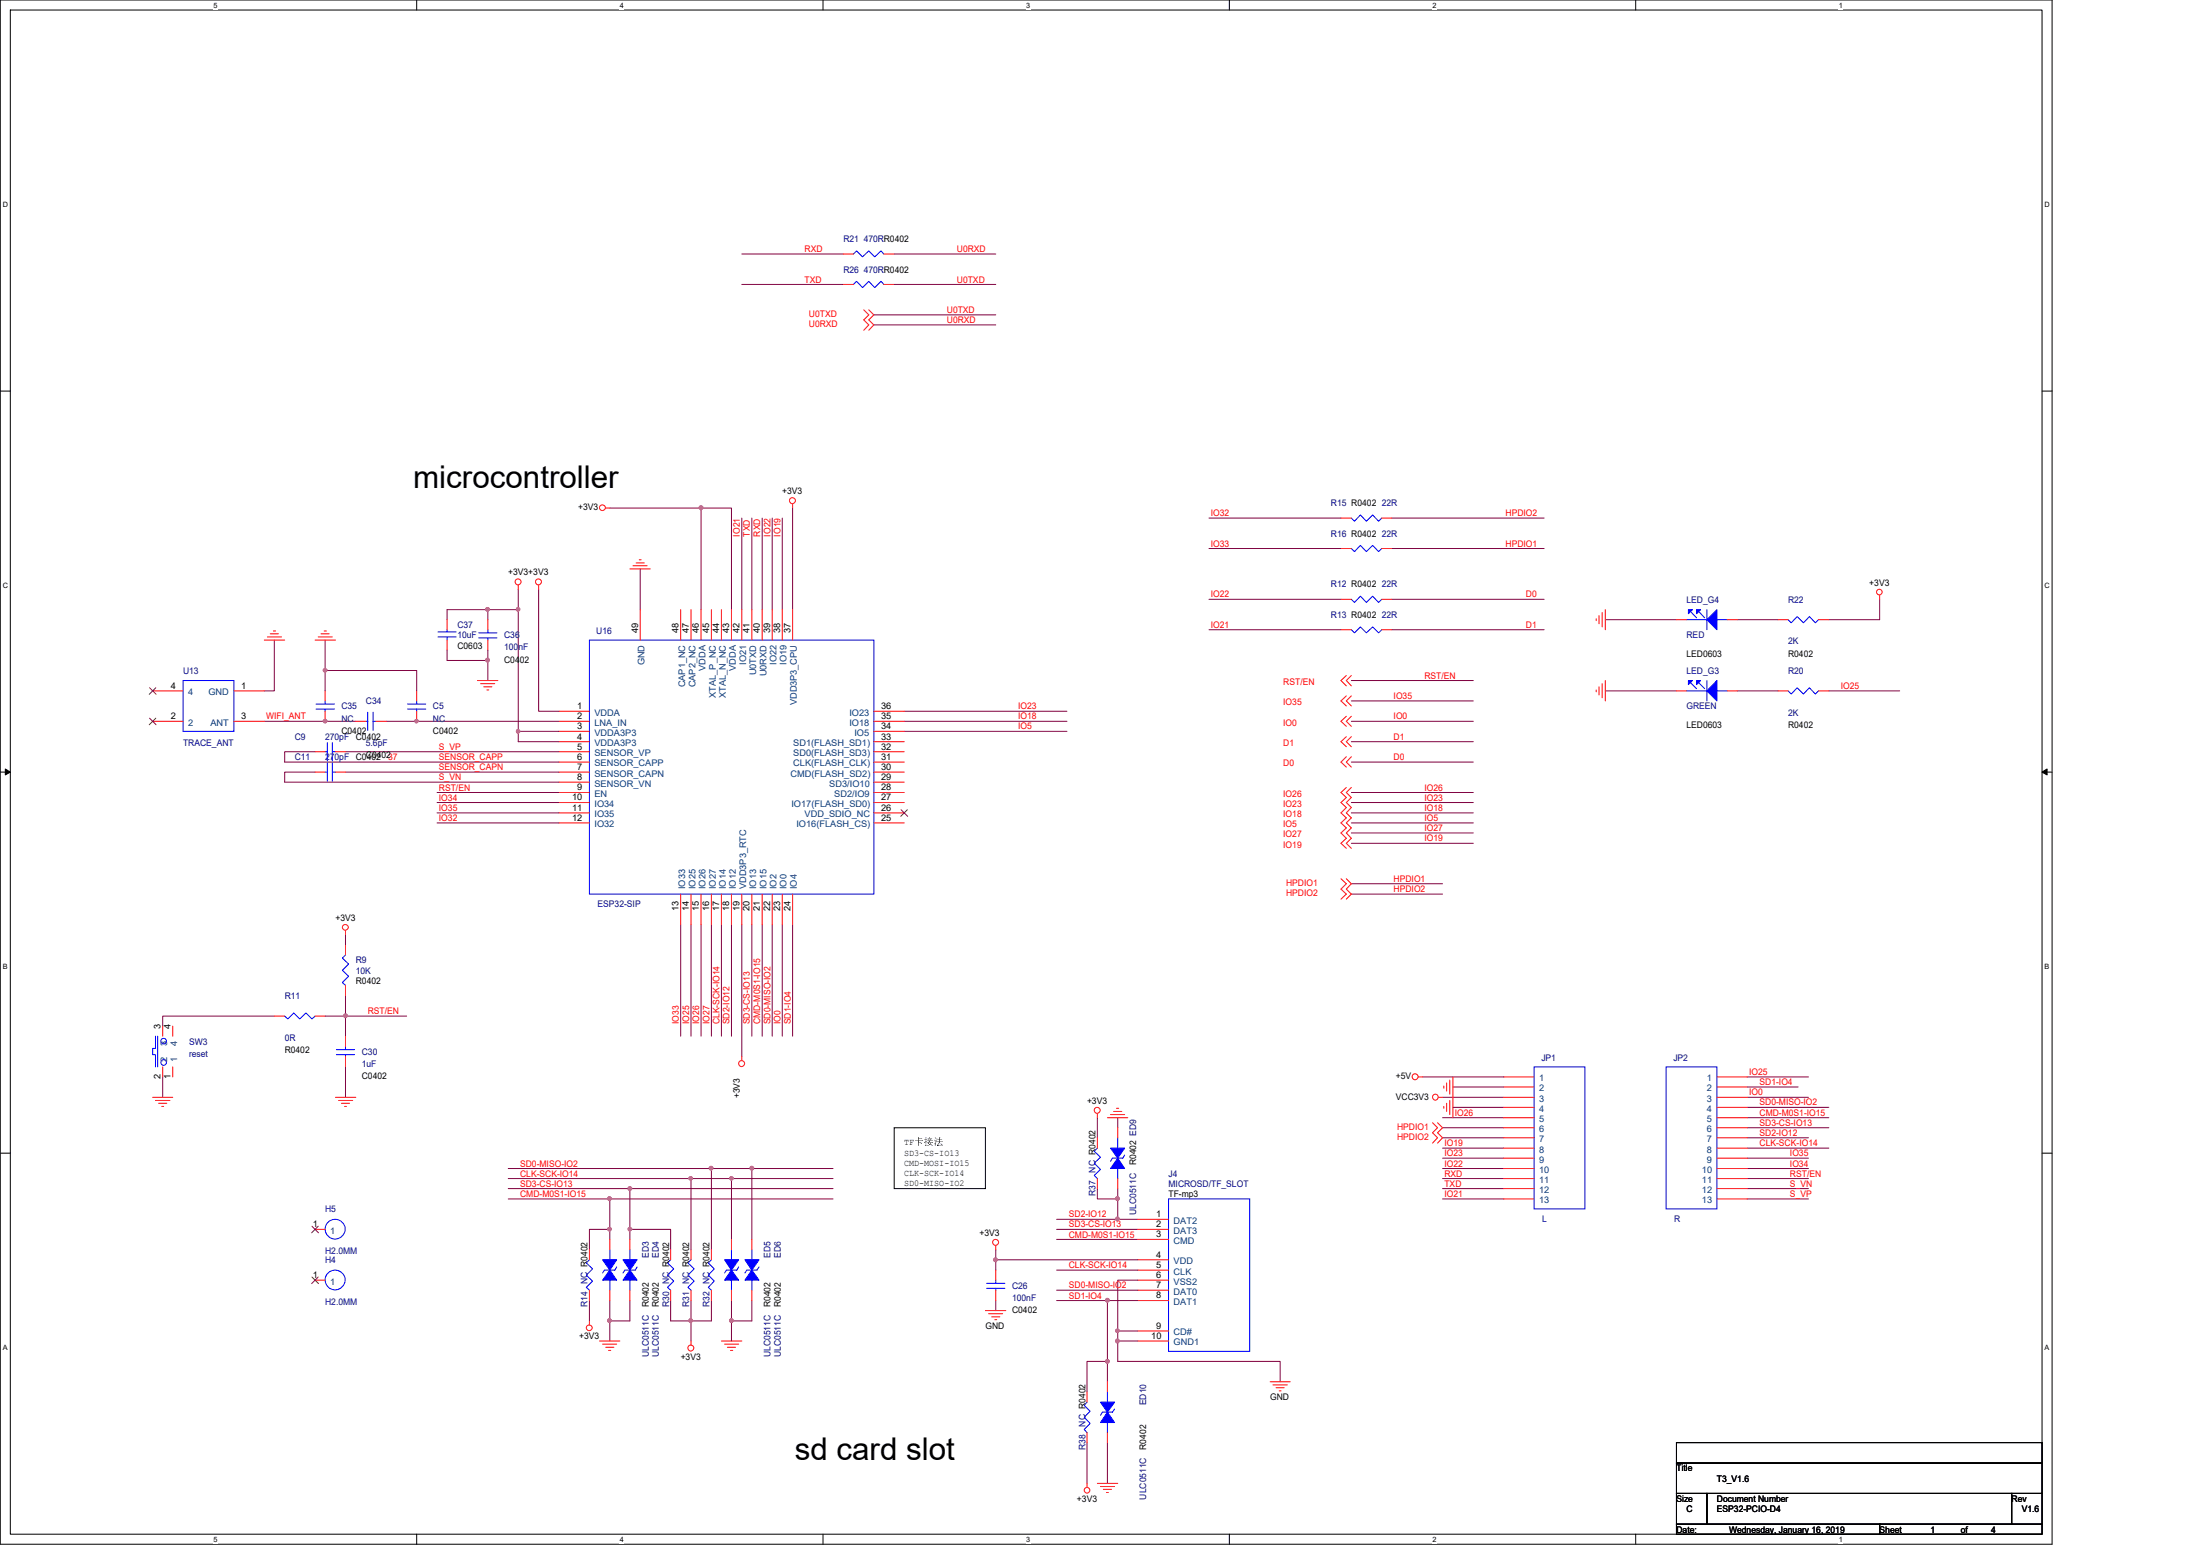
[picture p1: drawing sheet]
<svg xmlns="http://www.w3.org/2000/svg" width="297mm" height="210mm" viewBox="0 0 297 210" stroke-linecap="round" stroke-linejoin="round" font-family="sans-serif">
<path d="M0 0h277.1v208.4h-277.1zM1.4 1.4h274.3v205.7h-274.3z" fill="none" stroke="#000" stroke-width=".14"/>
<g fill="#fff">
<path d="M28.8 .1h.6v1.1h-.6z"/>
<path d="M28.8 207.2h.6v1.1h-.6z"/>
</g>
<path d="M56.3 0v1.4M56.3 207.1v1.3" fill="none" stroke="#000" stroke-width=".14"/>
<g fill="#fff">
<path d="M83.7 .1h.5v1.1h-.5z"/>
<path d="M83.7 207.2h.5v1.1h-.5z"/>
</g>
<path d="M111.1 0v1.4M111.1 207.1v1.3" fill="none" stroke="#000" stroke-width=".14"/>
<g fill="#fff">
<path d="M138.6 .1h.5v1.1h-.5z"/>
<path d="M138.6 207.2h.5v1.1h-.5z"/>
</g>
<path d="M166 0v1.4M166 207.1v1.3" fill="none" stroke="#000" stroke-width=".14"/>
<g fill="#fff">
<path d="M193.4 .1h.6v1.1h-.6z"/>
<path d="M193.4 207.2h.6v1.1h-.6z"/>
</g>
<path d="M220.8 0v1.4M220.8 207.1v1.3" fill="none" stroke="#000" stroke-width=".14"/>
<g fill="#fff">
<path d="M248.3 .1h.5v1.1h-.5z"/>
<path d="M248.3 207.2h.5v1.1h-.5z"/>
<path d="M.4 27.1h.7v1.1h-.7z"/>
<path d="M276.1 27.1h.7v1.1h-.7z"/>
<path d="M.4 78.5h.7v1.1h-.7z"/>
<path d="M276.1 78.5h.7v1.1h-.7z"/>
</g>
<path d="M0 52.8h1.4M275.7 52.8h1.4" fill="none" stroke="#000" stroke-width=".14"/>
<g fill="#fff">
<path d="M.4 129.9h.6v1.1h-.6z"/>
<path d="M276.1 129.9h.6v1.1h-.6z"/>
</g>
<path d="M0 104.2h1.4M.7 103.8l.7 .4-.7 .4zM275.7 104.2l.7-.4v.8zM275.7 104.2h1.4" fill="none" stroke="#000" stroke-width=".14"/>
<path d="M.7 103.8l.7 .4-.7 .4zM275.7 104.2l.7-.4v.8z" fill="#000"/>
<g fill="#fff">
<path d="M.4 181.4h.6v1.1h-.6z"/>
<path d="M276.1 181.4h.6v1.1h-.6z"/>
</g>
<path d="M0 155.7h1.4M120.7 152.2h12.4v8.2h-12.4zM275.7 155.7h1.4" fill="none" stroke="#000" stroke-width=".14"/>
<path d="M70 79.5v2.8M60.4 87.8v1.4h5.5v2.7M65.9 82.3v1.4" fill="none" stroke="#7f003f" stroke-width=".14"/>
<circle cx="65.8" cy="89.1" r=".26" fill="#f0f"/>
<circle cx="65.8" cy="89.1" r=".26" fill="none" stroke="#f0f" stroke-width=".14"/>
<g fill="none" stroke="#7f003f" stroke-width=".14">
<path d="M94.7 68.6h4.1v13.7M100.2 69.9v12.4M101.5 69.9v12.4M102.9 69.9v12.4M104.3 69.9v12.4M105.6 69.9v12.4M107 68.6v13.7M70 98.7v1.4h5.5M122.1 98.7h22M122.1 97.4h22M122.1 96h22M38.4 105.6h37.1"/>
<path d="M38.4 102.9h37.1M46.6 104.2h28.9M46.6 101.5h28.9M59 111.1h16.5M59 109.7h16.5M59 108.3h16.5M59 107h16.5M91.9 124.8v15.1M93.3 124.8v15.1M94.7 124.8v15.1M96.1 124.8v15.1M97.4 124.8v15.1"/>
<path d="M100.2 124.8v17.8M101.5 124.8v15.1M102.9 124.8v15.1M104.3 124.8v15.1M105.6 124.8v15.1M107 124.8v15.1"/>
</g>
<circle cx="94.7" cy="68.5" r=".26" fill="#f0f"/>
<circle cx="94.7" cy="68.5" r=".26" fill="none" stroke="#f0f" stroke-width=".14"/>
<path d="M120.7 34.3h13.7M72.7 79.5v16.5h2.8M82.3 68.6h12.4v13.7M37 86.4v6.9h-1.3M56.3 97.4h19.2M60.4 82.3h5.5M65.9 87.8v1.4M234.6 93.3h5.5" fill="none" stroke="#7f003f" stroke-width=".14"/>
<path d="M56.1 97.2h.3l.1 .1-.1 .2-.2 .1-.1-.1z" fill-rule="evenodd" fill="#f0f"/>
<path d="M56.1 97.2h.3l.1 .1-.1 .2-.2 .1-.1-.1z" fill="none" stroke="#f0f" stroke-width=".14"/>
<path d="M35.7 97.4h12.3M52.2 97.4h4.1M56.3 90.5v2.8" fill="none" stroke="#7f003f" stroke-width=".14"/>
<circle cx="43.9" cy="97.3" r=".25" fill="#f0f"/>
<circle cx="43.9" cy="97.3" r=".25" fill="none" stroke="#f0f" stroke-width=".14"/>
<path d="M86.4 76.8v5.5M43.9 90.5v2.8" fill="none" stroke="#7f003f" stroke-width=".14"/>
<circle cx="43.9" cy="90.5" r=".25" fill="#f0f"/>
<circle cx="43.9" cy="90.5" r=".25" fill="none" stroke="#f0f" stroke-width=".14"/>
<path d="M43.9 86.4v4.1h12.4M70 82.3v16.4h5.5" fill="none" stroke="#7f003f" stroke-width=".14"/>
<path d="M69.8 98.5h.1l.2 .1v.3l-.2 .1-.1-.1z" fill-rule="evenodd" fill="#f0f"/>
<path d="M69.8 98.5h.1l.2 .1v.3l-.2 .1-.1-.1z" fill="none" stroke="#f0f" stroke-width=".14"/>
<path d="M69.8 82.1l.1-.1 .2 .1v.3l-.2 .1-.1-.1z" fill-rule="evenodd" fill="#f0f"/>
<path d="M69.8 82.1l.1-.1 .2 .1v.3l-.2 .1-.1-.1z" fill="none" stroke="#f0f" stroke-width=".14"/>
<path d="M60.4 82.3v1.4M65.9 82.3h4.1" fill="none" stroke="#7f003f" stroke-width=".14"/>
<circle cx="65.8" cy="82.3" r=".26" fill="#f0f"/>
<circle cx="65.8" cy="82.3" r=".26" fill="none" stroke="#f0f" stroke-width=".14"/>
<g fill="none" stroke="#7f003f" stroke-width=".14">
<path d="M163.2 80.9h17.9M163.2 85h17.9M187.9 80.9h20.6M187.9 85h20.6M42.5 101.5h-4.1v1.4M42.5 104.2h-4.1v1.4M182.5 100.1h16.4M182.5 102.9h16.4M93.3 159.1v9.6M96.1 157.7v11M79.6 175.6v2.7M82.3 175.6v2.7"/>
<path d="M82.3 161.8v4.1h-2.7v2.8M85 160.4v5.5h5.5v2.8M90.5 175.6v2.7M98.8 175.6v2.7"/>
</g>
<circle cx="96" cy="157.7" r=".26" fill="#f0f"/>
<circle cx="96" cy="157.7" r=".26" fill="none" stroke="#f0f" stroke-width=".14"/>
<path d="M96.1 175.6v2.7h-2.8v2.7" fill="none" stroke="#7f003f" stroke-width=".14"/>
<circle cx="93.3" cy="178.3" r=".26" fill="#f0f"/>
<circle cx="93.3" cy="178.3" r=".26" fill="none" stroke="#f0f" stroke-width=".14"/>
<path d="M93.3 159.1h5.5v8.2M101.5 157.7v9.6" fill="none" stroke="#7f003f" stroke-width=".14"/>
<circle cx="101.5" cy="157.7" r=".26" fill="#f0f"/>
<circle cx="101.5" cy="157.7" r=".26" fill="none" stroke="#f0f" stroke-width=".14"/>
<path d="M96.1 157.7h5.4M98.8 178.3v2.7" fill="none" stroke="#7f003f" stroke-width=".14"/>
<circle cx="98.8" cy="178.3" r=".26" fill="#f0f"/>
<circle cx="98.8" cy="178.3" r=".26" fill="none" stroke="#f0f" stroke-width=".14"/>
<path d="M82.3 178.3v2.7" fill="none" stroke="#7f003f" stroke-width=".14"/>
<circle cx="82.3" cy="178.3" r=".26" fill="#f0f"/>
<circle cx="82.3" cy="178.3" r=".26" fill="none" stroke="#f0f" stroke-width=".14"/>
<path d="M98.8 159.1h13.7M101.5 157.7h11M85 175.6v2.7h-2.7M101.5 175.6v2.7h-2.7" fill="none" stroke="#7f003f" stroke-width=".14"/>
<circle cx="98.8" cy="159.1" r=".25" fill="#f0f"/>
<circle cx="98.8" cy="159.1" r=".25" fill="none" stroke="#f0f" stroke-width=".14"/>
<path d="M85 160.4h27.5" fill="none" stroke="#7f003f" stroke-width=".14"/>
<circle cx="85" cy="160.4" r=".26" fill="#f0f"/>
<circle cx="85" cy="160.4" r=".26" fill="none" stroke="#f0f" stroke-width=".14"/>
<path d="M82.3 161.8h30.2" fill="none" stroke="#7f003f" stroke-width=".14"/>
<circle cx="82.3" cy="161.8" r=".26" fill="#f0f"/>
<circle cx="82.3" cy="161.8" r=".26" fill="none" stroke="#f0f" stroke-width=".14"/>
<path d="M82.3 165.9v1.4" fill="none" stroke="#7f003f" stroke-width=".14"/>
<circle cx="82.3" cy="165.9" r=".25" fill="#f0f"/>
<circle cx="82.3" cy="165.9" r=".25" fill="none" stroke="#f0f" stroke-width=".14"/>
<path d="M85 165.9v1.4" fill="none" stroke="#7f003f" stroke-width=".14"/>
<circle cx="85" cy="165.9" r=".25" fill="#f0f"/>
<circle cx="85" cy="165.9" r=".25" fill="none" stroke="#f0f" stroke-width=".14"/>
<path d="M68.6 159.1h24.7M68.6 160.4h16.4M68.6 161.8h13.7M93.3 175.6v2.7h-2.8" fill="none" stroke="#7f003f" stroke-width=".14"/>
<circle cx="93.3" cy="159.1" r=".25" fill="#f0f"/>
<circle cx="93.3" cy="159.1" r=".25" fill="none" stroke="#f0f" stroke-width=".14"/>
<path d="M68.6 157.7h27.5M134.4 170.1h19.2" fill="none" stroke="#7f003f" stroke-width=".14"/>
<circle cx="134.4" cy="170.1" r=".26" fill="#f0f"/>
<circle cx="134.4" cy="170.1" r=".26" fill="none" stroke="#f0f" stroke-width=".14"/>
<path d="M134.4 168.7v1.4M153.6 172.8h-2.7v6.9" fill="none" stroke="#7f003f" stroke-width=".14"/>
<circle cx="150.9" cy="179.6" r=".25" fill="#f0f"/>
<circle cx="150.9" cy="179.6" r=".25" fill="none" stroke="#f0f" stroke-width=".14"/>
<g fill="none" stroke="#7f003f" stroke-width=".14">
<path d="M100.2 38.4h13.7M100.2 34.3h13.7M120.7 38.4h13.7M118 42.5h16.4M118 43.9h16.4M182.5 97.4h16.4M216.7 83.7h9.7M234.6 83.7h5.5M253.8 80.9v2.8h-6.9M182.5 107h16.4M182.5 113.8h16.4M182.5 112.4h16.4"/>
<path d="M182.5 111.1h16.4M182.5 109.7h16.4M182.5 108.3h16.4M134.4 175.6v1.3M134.4 170.1v1.3M142.7 171.4h10.9M142.7 174.2h10.9M142.7 165.9h10.9M142.7 167.3h10.9M153.6 179.7h-2.7v1.3M150.9 183.8h21.9v2.7"/>
</g>
<circle cx="150.9" cy="181" r=".26" fill="#f0f"/>
<circle cx="150.9" cy="181" r=".26" fill="none" stroke="#f0f" stroke-width=".14"/>
<g fill="none" stroke="#7f003f" stroke-width=".14">
<path d="M163.2 69.9h17.9M163.2 74h17.9M187.9 74h20.6M187.9 69.9h20.6M182.5 94.6h16.4M182.5 91.9h16.4M216.7 93.3h9.7M246.9 93.3h9.6M182.5 119.3h12.3M182.5 120.7h12.3M194.8 159.1h8.2M194.8 157.7h8.2"/>
<path d="M194.8 156.3h8.2M235.9 159.1h8.3M235.9 157.7h8.3M235.9 156.3h8.3M142.7 164.6h8.2M150.9 160.4v1.4M194.8 160.4h8.2M194.8 161.8h8.2M235.9 160.4h8.3M235.9 161.8h8.3M153.6 181h-2.7v2.8"/>
</g>
<circle cx="150.9" cy="161.8" r=".26" fill="#f0f"/>
<circle cx="150.9" cy="161.8" r=".26" fill="none" stroke="#f0f" stroke-width=".14"/>
<path d="M148.2 160.4v1.4h2.7v2.8h2.7" fill="none" stroke="#7f003f" stroke-width=".14"/>
<circle cx="150.9" cy="164.6" r=".26" fill="#f0f"/>
<circle cx="150.9" cy="164.6" r=".26" fill="none" stroke="#f0f" stroke-width=".14"/>
<path d="M148.2 150.9v2.7M150.9 150.9v1.3M149.5 183.8v2.7" fill="none" stroke="#7f003f" stroke-width=".14"/>
<circle cx="149.5" cy="183.8" r=".26" fill="#f0f"/>
<circle cx="149.5" cy="183.8" r=".26" fill="none" stroke="#f0f" stroke-width=".14"/>
<path d="M142.7 175.6h6.8v8.2h-2.7v4.1" fill="none" stroke="#7f003f" stroke-width=".14"/>
<circle cx="149.5" cy="175.5" r=".26" fill="#f0f"/>
<circle cx="149.5" cy="175.5" r=".26" fill="none" stroke="#f0f" stroke-width=".14"/>
<path d="M46.6 137.2h8.3M98.8 124.8v15.1M46.6 144v4.1M149.5 175.6h4.1M146.8 194.7v5.5M149.5 194.7v5.5" fill="none" stroke="#7f003f" stroke-width=".14"/>
<circle cx="46.6" cy="137.1" r=".26" fill="#f0f"/>
<circle cx="46.6" cy="137.1" r=".26" fill="none" stroke="#f0f" stroke-width=".14"/>
<g fill="none" stroke="#7f003f" stroke-width=".14">
<path d="M37 137.2h-15v1.3M46.6 126.2v1.4M46.6 134.4v2.8h-2.7M46.6 137.2v2.7M22 145.4v2.7M192.1 145.4h10.9M194.8 150.9h8.2M194.8 152.2h8.2M194.8 153.6h8.2M194.8 155h8.2M194.8 148.1h8.2M196.2 149.5h6.8"/>
<path d="M196.2 146.7h6.8M235.9 146.7h6.9M235.9 152.2h11M235.9 150.9h11M235.9 155h11M235.9 149.5h11M235.9 148.1h8.3M235.9 145.4h8.3M235.9 153.6h8.3"/>
</g>
<g fill="none" stroke="#f00" stroke-width=".14">
<path d="M113.9 38.4h1.3M119.3 38.4h1.4M116.6 41.8l.7 .7-.7 .7 .7 .7-.7 .7M117.3 41.8l.7 .7-.7 .7 .7 .7-.7 .7M70 79v.5M72.7 79v.5M81.8 68.6h.5M85 76.8h2.8M85.5 76.4h1.9M85.9 76h1.1M86.3 75.6h.3M107 68v.6"/>
<path d="M35.7 86.4h2.7M36.1 86h1.9M36.5 85.6h1.1M36.9 85.2h.3M42.5 86.4h2.8M43 86h1.9M43.3 85.6h1.1M43.8 85.2h.3M48 97.4h1.4M50.8 97.4h1.4M64.5 91.9h2.7M64.9 92.3h1.9"/>
<path d="M65.3 92.7h1.1M65.7 93.1h.3M65.9 86.4v1.4M65.9 83.7v1.3M181.8 99.4l-.7 .7 .7 .7M181.8 96.7l-.7 .7 .7 .6M181.8 93.9l-.7 .7 .7 .7M181.8 91.2l-.7 .7 .7 .7M182.5 99.4l-.7 .7 .7 .7M182.5 96.7l-.7 .7 .7 .6M182.5 93.9l-.7 .7 .7 .7M182.5 91.2l-.7 .7 .7 .7"/>
<path d="M215.5 83.5v.3M215.5 93.1v.3M215.9 83.1v1.1M215.9 92.7v1.1M216.3 82.7v1.9M216.3 92.3v1.9M216.7 82.3v2.7M216.7 91.9v2.7M253.8 80.3v.6M181.1 118.6l.7 .7-.7 .7 .7 .7-.7 .7M181.8 118.6l.7 .7-.7 .7 .7 .7-.7 .7M181.8 106.3l-.7 .7 .7 .7-.7 .6 .7 .7-.7 .7 .7 .7-.7 .7 .7 .7-.7 .6 .7 .8-.7 .6 .7 .7"/>
<path d="M181.8 102.2l-.7 .7 .7 .6M182.5 106.3l-.7 .7 .7 .7-.7 .6 .7 .7-.7 .7 .7 .7-.7 .7 .7 .7-.7 .6 .7 .8-.7 .6 .7 .7M182.5 102.2l-.7 .7 .7 .6M46.6 125.6v.6M46.6 139.9v1.4M20.6 148.1h2.7M21 148.5h1.9M21.4 148.9h1.1M21.8 149.4h.3M45.3 148.1h2.7M45.7 148.5h1.9M46.1 148.9h1.1"/>
<path d="M46.5 149.4h.3M46.6 142.6v1.4M100.2 142.6v.6M148.2 150.3v.6M149.5 150.9h2.8M149.9 150.5h1.9M150.4 150h1.1M150.7 149.6h.3M191.5 145.4h.6M193.4 151.6l.7 .6-.7 .7 .7 .7-.7 .7M194.1 151.6l.7 .6-.7 .7 .7 .7-.7 .7M194.2 148.1h.6"/>
<path d="M194.9 149.4v.2M194.9 146.6v.3M195.3 148.9v1.1M195.3 146.2v1.1M195.7 148.5v2M195.7 145.8v1.9M196.2 145.4v5.5M79.6 178.3v.6M133.1 176.9h2.7M133.5 177.3h1.9M133.9 177.8h1.1M134.3 178.1h.3"/>
<path d="M134.4 168.1v.6M80.9 181h2.8M81.4 181.4h1.9M81.8 181.9h1.1M82.2 182.3h.3M93.3 181v.6M97.4 181h2.8M97.8 181.4h1.9M98.2 181.9h1.1M98.6 182.3h.3M146.8 193.4v1.3M146.8 187.9v1.4"/>
<path d="M171.5 186.5h2.7M171.9 186.9h1.9M172.3 187.3h1.1M172.7 187.7h.3M146.8 200.2v.6M148.2 200.2h2.7M148.6 200.7h1.9M149 201h1.1M149.4 201.5h.2"/>
<circle cx="70" cy="78.5" r=".4"/>
<circle cx="72.7" cy="78.5" r=".4"/>
<circle cx="81.3" cy="68.5" r=".39"/>
<circle cx="107" cy="67.6" r=".4"/>
<circle cx="253.7" cy="79.9" r=".38"/>
<circle cx="46.6" cy="125.2" r=".39"/>
<circle cx="100.1" cy="143.6" r=".4"/>
<circle cx="148.1" cy="149.9" r=".4"/>
<circle cx="191.1" cy="145.3" r=".4"/>
<circle cx="193.8" cy="148.1" r=".39"/>
<circle cx="79.6" cy="179.2" r=".39"/>
<circle cx="134.4" cy="167.7" r=".4"/>
<circle cx="93.3" cy="182" r=".4"/>
<circle cx="146.8" cy="201.2" r=".38"/>
</g>
<path d="M226.4 194.7h49.3v2.8h-49.3zM226.4 197.5h49.3v4.1h-49.3zM226.4 201.6h4.1v4.1h-4.1zM226.4 205.7h27.4v1.4h-27.4zM230.5 201.6h41.1v4.1h-41.1zM253.8 205.7h21.9v1.4h-21.9zM271.6 201.6h4.1v4.1h-4.1z" fill="none" stroke="#000" stroke-width=".14"/>
<g fill="none" stroke="#00f" stroke-width=".14">
<path d="M115.2 38.4l.5-.4 .8 .8 .8-.8 .8 .8 .9-.8 .3 .4M49.4 97.4h.3M49.7 96.1v2.5M50.4 96.1v2.5M50.4 97.4h.4M64.6 85.4h2.5M64.6 86.1h2.5M65.9 86.1v.3M65.9 85v.4M45.4 141.7h2.5M45.4 142.4h2.5M46.6 142.4v.2"/>
<path d="M46.6 141.3v.4M146.8 189.3l-.4 .4 .8 .8-.8 .8 .8 .9-.8 .8 .4 .4M148.8 190.6h1.4M149.5 187.9v1.4M149.5 192v1.4"/>
</g>
<path d="M148.6 189.3h1.9l-1 1.3z" fill-rule="evenodd" fill="#00f"/>
<path d="M148.6 189.3h1.9l-1 1.3zM148.8 190.6l-.2 .5M150.5 190.2l-.3 .4" fill="none" stroke="#00f" stroke-width=".14"/>
<path d="M149.5 190.6l1 1.4h-1.9z" fill-rule="evenodd" fill="#00f"/>
<path d="M84.4 171.4h1.4M85 168.7v1.4M85 172.8v1.4M93.3 170.1l-.4 .4 .8 .8-.8 .8 .8 .8-.8 .9 .4 .4M149.5 190.6l1 1.4h-1.9z" fill="none" stroke="#00f" stroke-width=".14"/>
<path d="M93.3 174.2v1.4M93.3 168.7v1.4M149.5 186.5v1.4M149.5 193.4v1.3" fill="none" stroke="#f00" stroke-width=".14"/>
<path d="M84.1 170.1h1.9l-1 1.3z" fill-rule="evenodd" fill="#00f"/>
<path d="M84.1 170.1h1.9l-1 1.3zM84.4 171.4l-.3 .4M86 171l-.2 .4" fill="none" stroke="#00f" stroke-width=".14"/>
<path d="M85 171.4l1 1.4h-1.9z" fill-rule="evenodd" fill="#00f"/>
<path d="M115.2 34.3l.5-.4 .8 .8 .8-.8 .8 .8 .9-.8 .3 .4M55 95h2.5M55 95.7h2.5M56.3 95.7v.3M56.3 94.6v.4M38.4 137.2l.5 .3 .8-.8 .8 .8 .8-.8 .8 .8 .4-.3M85 171.4l1 1.4h-1.9z" fill="none" stroke="#00f" stroke-width=".14"/>
<path d="M113.9 34.3h1.3M119.3 34.3h1.4M56.3 96v1.4M56.3 93.3v1.3M37 137.2h1.4M42.5 137.2h1.4M85 167.3v1.4M85 174.2v1.4" fill="none" stroke="#f00" stroke-width=".14"/>
<path d="M231.8 82.3v2.7l-1.3-1.3z" fill="#00f"/>
<path d="M231.8 82.3v2.7l-1.3-1.3z" fill="none" stroke="#00f" stroke-width=".14"/>
<path d="M229.1 82.3h.5l-.5 .5z" fill="#00f"/>
<path d="M229.1 82.3h.5l-.5 .5z" fill="none" stroke="#00f" stroke-width=".14"/>
<path d="M228 82.3h.5l-.5 .5z" fill="#00f"/>
<g fill="none" stroke="#00f" stroke-width=".14">
<path d="M59.1 86h2.5M59.1 85.3h2.5M60.4 85v.3M60.4 86v.4M227.7 83.7h2.8M228 82.3h.5l-.5 .5zM228.3 82.5l.8 .9M229.4 82.5l.8 .9M230.5 82.3v2.7M231.8 83.7h1.4M43.9 101.5h.3M44.2 100.2v2.5"/>
<path d="M44.9 101.5h.4M44.9 100.2v2.5M46.6 128.9l-.4 .4 .9 .8-.9 .9 .9 .8-.9 .8 .4 .4M148.2 155l-.5 .4 .9 .8-.9 .8 .9 .9-.9 .8 .5 .4M207.1 144h6.9v19.2h-6.9zM98.1 171.4h1.4M98.8 168.7v1.4M98.8 172.8v1.4M133.2 173.2h2.5M133.2 173.9h2.5M134.4 173.9v.3M134.4 172.8v.4"/>
<path d="M157.8 161.8h10.9v20.6h-10.9z"/>
<circle cx="45.3" cy="172.8" r="1.34"/>
</g>
<g fill="none" stroke="#f00" stroke-width=".14">
<path d="M60.4 83.7v1.3M60.4 86.4v1.4M226.4 83.7h1.3M233.2 83.7h1.4M42.5 101.5h1.4M45.3 101.5h1.3M46.6 133v1.4M46.6 127.6v1.3M148.2 159.1v1.3M148.2 153.6v1.4M203 145.4h4.1M203 146.7h4.1"/>
<path d="M203 148.1h4.1M203 149.5h4.1M203 150.9h4.1M203 152.2h4.1M203 153.6h4.1M203 155h4.1M203 157.7h4.1M203 156.3h4.1M203 159.1h4.1M42.5 172.8h1.4M134.4 174.2v1.4M134.4 171.4v1.4"/>
<path d="M153.6 165.9h4.2M153.6 167.3h4.2M153.6 170.1h4.2M153.6 171.4h4.2M153.6 172.8h4.2M153.6 174.2h4.2M153.6 175.6h4.2M153.6 164.6h4.2M153.6 179.7h4.2M203 160.4h4.1M203 161.8h4.1M153.6 181h4.2"/>
</g>
<path d="M42.1 172.4l.9 .9M43 172.4l-.9 .9" fill="none" stroke="#7f3f00" stroke-width=".14"/>
<path d="M97.8 170.1h1.9l-.9 1.3z" fill-rule="evenodd" fill="#00f"/>
<path d="M97.8 170.1h1.9l-.9 1.3zM98.1 171.4l-.3 .4M99.7 171l-.2 .4" fill="none" stroke="#00f" stroke-width=".14"/>
<path d="M98.8 171.4l.9 1.4h-1.9z" fill-rule="evenodd" fill="#00f"/>
<path d="M150.2 156.3h1.4M150.9 153.6v1.4M150.9 157.7v1.4M98.8 171.4l.9 1.4h-1.9z" fill="none" stroke="#00f" stroke-width=".14"/>
<path d="M98.8 167.3v1.4M98.8 174.2v1.4" fill="none" stroke="#f00" stroke-width=".14"/>
<path d="M149.9 155h1.9l-.9 1.3z" fill-rule="evenodd" fill="#00f"/>
<path d="M149.9 155h1.9l-.9 1.3zM150.2 156.3l-.3 .5M151.8 155.9l-.2 .4" fill="none" stroke="#00f" stroke-width=".14"/>
<path d="M150.9 156.3l.9 1.4h-1.9z" fill-rule="evenodd" fill="#00f"/>
<g fill="none" stroke="#00f" stroke-width=".14">
<path d="M42.7 95h2.5M42.7 95.7h2.5M43.9 95.7v.3M43.9 94.6v.4M79.6 86.4h38.4v34.3h-38.4zM182.5 80.9l.4 .4 .8-.8 .8 .8 .8-.8 .8 .8 .5-.4M241.4 83.7l.4 .4 .9-.9 .8 .9 .8-.9 .8 .9 .4-.4M43.9 104.2h.3M44.2 103v2.5M44.9 104.2h.4M44.9 103v2.5M150.9 156.3l.9 1.4h-1.9z"/>
<path d="M225 144h6.8v19.2h-6.8zM96.1 170.1l-.5 .4 .8 .8-.8 .8 .8 .8-.8 .9 .5 .4M100.8 171.4h1.4M101.5 168.7v1.4M101.5 172.8v1.4"/>
<circle cx="45.3" cy="165.9" r="1.34"/>
</g>
<g fill="none" stroke="#f00" stroke-width=".14">
<path d="M43.9 96v1.4M43.9 93.3v1.3M75.5 96h4.1M75.5 97.4h4.1M75.5 98.7h4.1M86.4 82.3v4.1M91.9 82.3v4.1M93.3 82.3v4.1M94.7 82.3v4.1M96.1 82.3v4.1M97.4 82.3v4.1M98.8 82.3v4.1"/>
<path d="M100.2 82.3v4.1M101.5 82.3v4.1M102.9 82.3v4.1M104.3 82.3v4.1M105.6 82.3v4.1M107 82.3v4.1M118 98.7h4.1M118 97.4h4.1M118 96h4.1M181.1 80.9h1.4M186.6 80.9h1.3M240.1 83.7h1.3"/>
<path d="M245.5 83.7h1.4M42.5 104.2h1.4M45.3 104.2h1.3M75.5 100.1h4.1M75.5 101.5h4.1M75.5 102.9h4.1M75.5 104.2h4.1M75.5 105.6h4.1M75.5 107h4.1M75.5 108.3h4.1M75.5 109.7h4.1M75.5 111.1h4.1"/>
<path d="M118 111.1h4.1M118 109.7h4.1M118 108.3h4.1M118 107h4.1M118 105.6h4.1M118 104.2h4.1M118 102.9h4.1M118 101.5h4.1M118 100.1h4.1M91.9 120.7v4.1M93.3 120.7v4.1M94.7 120.7v4.1"/>
<path d="M96.1 120.7v4.1M97.4 120.7v4.1M98.8 120.7v4.1M100.2 120.7v4.1M101.5 120.7v4.1M102.9 120.7v4.1M104.3 120.7v4.1M105.6 120.7v4.1M107 120.7v4.1M150.9 152.2v1.4M150.9 159.1v1.3M231.8 145.4h4.1"/>
<path d="M231.8 146.7h4.1M231.8 148.1h4.1M231.8 149.5h4.1M231.8 150.9h4.1M231.8 152.2h4.1M231.8 153.6h4.1M231.8 155h4.1M231.8 156.3h4.1M231.8 157.7h4.1M231.8 159.1h4.1M42.5 165.9h1.4M96.1 174.2v1.4"/>
<path d="M96.1 168.7v1.4M231.8 160.4h4.1M231.8 161.8h4.1"/>
</g>
<path d="M121.7 109.3l.9 .9M122.5 109.3l-.9 .9M42.1 165.5l.9 .9M43 165.5l-.9 .9" fill="none" stroke="#7f3f00" stroke-width=".14"/>
<path d="M100.6 170.1h1.9l-1 1.3z" fill-rule="evenodd" fill="#00f"/>
<path d="M100.6 170.1h1.9l-1 1.3zM100.8 171.4l-.2 .4M102.5 171l-.3 .4" fill="none" stroke="#00f" stroke-width=".14"/>
<path d="M101.5 171.4l1 1.4h-1.9z" fill-rule="evenodd" fill="#00f"/>
<g fill="none" stroke="#00f" stroke-width=".14">
<path d="M21 139.9v1.6h-.4v.9h.4v1.6M21.3 139.9v4.1M101.5 171.4l1 1.4h-1.9z"/>
<circle cx="22.1" cy="140.5" r=".38"/>
<circle cx="22.1" cy="143.4" r=".38"/>
</g>
<path d="M22 138.5v1.4M23.3 138.5v1.4M22 144v1.4M23.3 144v1.4M101.5 167.3v1.4M101.5 174.2v1.4" fill="none" stroke="#f00" stroke-width=".14"/>
<path d="M231.8 91.9v2.7l-1.3-1.3z" fill="#00f"/>
<path d="M231.8 91.9v2.7l-1.3-1.3z" fill="none" stroke="#00f" stroke-width=".14"/>
<path d="M229.1 91.9h.5l-.5 .5z" fill="#00f"/>
<path d="M229.1 91.9h.5l-.5 .5z" fill="none" stroke="#00f" stroke-width=".14"/>
<path d="M228 91.9h.5l-.5 .5z" fill="#00f"/>
<g fill="none" stroke="#00f" stroke-width=".14">
<path d="M182.5 69.9l.4 .5 .8-.9 .8 .9 .8-.9 .8 .9 .5-.5M182.5 74l.4 .5 .8-.9 .8 .9 .8-.9 .8 .9 .5-.5M24.7 91.9h6.9v6.8h-6.9zM182.5 85l.4 .4 .8-.8 .8 .8 .8-.8 .8 .8 .5-.4M227.7 93.3h2.8M228 91.9h.5l-.5 .5zM228.3 92.2l.8 .8M229.4 92.2l.8 .8M230.5 91.9v2.7M231.8 93.3h1.4M241.4 93.3l.4 .4 .9-.9 .8 .9 .8-.9 .8 .9 .4-.4M79.6 170.1l-.4 .4 .8 .8-.8 .8 .8 .8-.8 .9 .4 .4"/>
<path d="M81.6 171.4h1.4M82.3 168.7v1.4M82.3 172.8v1.4M90.5 170.1l-.4 .4 .9 .8-.9 .8 .9 .8-.9 .9 .4 .4"/>
</g>
<g fill="none" stroke="#f00" stroke-width=".14">
<path d="M181.1 69.9h1.4M181.1 74h1.4M186.6 69.9h1.3M186.6 74h1.3M20.6 97.4h4.1M20.6 93.3h4.1M31.6 97.4h4.1M31.6 93.3h4.1M181.1 85h1.4M186.6 85h1.3M226.4 93.3h1.3M233.2 93.3h1.4"/>
<path d="M240.1 93.3h1.3M245.5 93.3h1.4M79.6 174.2v1.4M79.6 168.7v1.4M90.5 174.2v1.4M90.5 168.7v1.4"/>
</g>
<path d="M20.2 96.9l.9 .9M20.2 92.8l.9 .9M21 96.9l-.9 .9M21 92.8l-.9 .9" fill="none" stroke="#7f3f00" stroke-width=".14"/>
<path d="M81.4 170.1h1.9l-1 1.3z" fill-rule="evenodd" fill="#00f"/>
<path d="M81.4 170.1h1.9l-1 1.3zM81.6 171.4l-.2 .4M83.3 171l-.3 .4" fill="none" stroke="#00f" stroke-width=".14"/>
<path d="M82.3 171.4l1 1.4h-1.9z" fill-rule="evenodd" fill="#00f"/>
<path d="M82.3 171.4l1 1.4h-1.9z" fill="none" stroke="#00f" stroke-width=".14"/>
<path d="M82.3 167.3v1.4M82.3 174.2v1.4" fill="none" stroke="#f00" stroke-width=".14"/>
<circle cx="65.8" cy="89.1" r=".26" fill="#f0f"/>
<circle cx="65.8" cy="89.1" r=".26" fill="none" stroke="#f0f" stroke-width=".14"/>
<circle cx="94.7" cy="68.5" r=".26" fill="#f0f"/>
<circle cx="94.7" cy="68.5" r=".26" fill="none" stroke="#f0f" stroke-width=".14"/>
<path d="M56.1 97.2h.3l.1 .1-.1 .2-.2 .1-.1-.1z" fill-rule="evenodd" fill="#f0f"/>
<path d="M56.1 97.2h.3l.1 .1-.1 .2-.2 .1-.1-.1z" fill="none" stroke="#f0f" stroke-width=".14"/>
<circle cx="43.9" cy="97.3" r=".25" fill="#f0f"/>
<circle cx="43.9" cy="97.3" r=".25" fill="none" stroke="#f0f" stroke-width=".14"/>
<circle cx="43.9" cy="90.5" r=".25" fill="#f0f"/>
<circle cx="43.9" cy="90.5" r=".25" fill="none" stroke="#f0f" stroke-width=".14"/>
<path d="M69.8 98.5h.1l.2 .1v.3l-.2 .1-.1-.1z" fill-rule="evenodd" fill="#f0f"/>
<path d="M69.8 98.5h.1l.2 .1v.3l-.2 .1-.1-.1z" fill="none" stroke="#f0f" stroke-width=".14"/>
<path d="M69.8 82.1l.1-.1 .2 .1v.3l-.2 .1-.1-.1z" fill-rule="evenodd" fill="#f0f"/>
<path d="M69.8 82.1l.1-.1 .2 .1v.3l-.2 .1-.1-.1z" fill="none" stroke="#f0f" stroke-width=".14"/>
<circle cx="65.8" cy="82.3" r=".26" fill="#f0f"/>
<circle cx="65.8" cy="82.3" r=".26" fill="none" stroke="#f0f" stroke-width=".14"/>
<circle cx="96" cy="157.7" r=".26" fill="#f0f"/>
<circle cx="96" cy="157.7" r=".26" fill="none" stroke="#f0f" stroke-width=".14"/>
<circle cx="93.3" cy="178.3" r=".26" fill="#f0f"/>
<circle cx="93.3" cy="178.3" r=".26" fill="none" stroke="#f0f" stroke-width=".14"/>
<circle cx="101.5" cy="157.7" r=".26" fill="#f0f"/>
<circle cx="101.5" cy="157.7" r=".26" fill="none" stroke="#f0f" stroke-width=".14"/>
<circle cx="98.8" cy="178.3" r=".26" fill="#f0f"/>
<circle cx="98.8" cy="178.3" r=".26" fill="none" stroke="#f0f" stroke-width=".14"/>
<circle cx="82.3" cy="178.3" r=".26" fill="#f0f"/>
<circle cx="82.3" cy="178.3" r=".26" fill="none" stroke="#f0f" stroke-width=".14"/>
<circle cx="98.8" cy="159.1" r=".25" fill="#f0f"/>
<circle cx="98.8" cy="159.1" r=".25" fill="none" stroke="#f0f" stroke-width=".14"/>
<circle cx="85" cy="160.4" r=".26" fill="#f0f"/>
<circle cx="85" cy="160.4" r=".26" fill="none" stroke="#f0f" stroke-width=".14"/>
<circle cx="82.3" cy="161.8" r=".26" fill="#f0f"/>
<circle cx="82.3" cy="161.8" r=".26" fill="none" stroke="#f0f" stroke-width=".14"/>
<circle cx="82.3" cy="165.9" r=".25" fill="#f0f"/>
<circle cx="82.3" cy="165.9" r=".25" fill="none" stroke="#f0f" stroke-width=".14"/>
<circle cx="85" cy="165.9" r=".25" fill="#f0f"/>
<circle cx="85" cy="165.9" r=".25" fill="none" stroke="#f0f" stroke-width=".14"/>
<circle cx="93.3" cy="159.1" r=".25" fill="#f0f"/>
<circle cx="93.3" cy="159.1" r=".25" fill="none" stroke="#f0f" stroke-width=".14"/>
<circle cx="134.4" cy="170.1" r=".26" fill="#f0f"/>
<circle cx="134.4" cy="170.1" r=".26" fill="none" stroke="#f0f" stroke-width=".14"/>
<circle cx="150.9" cy="179.6" r=".25" fill="#f0f"/>
<circle cx="150.9" cy="179.6" r=".25" fill="none" stroke="#f0f" stroke-width=".14"/>
<circle cx="150.9" cy="181" r=".26" fill="#f0f"/>
<circle cx="150.9" cy="181" r=".26" fill="none" stroke="#f0f" stroke-width=".14"/>
<circle cx="150.9" cy="161.8" r=".26" fill="#f0f"/>
<circle cx="150.9" cy="161.8" r=".26" fill="none" stroke="#f0f" stroke-width=".14"/>
<circle cx="150.9" cy="164.6" r=".26" fill="#f0f"/>
<circle cx="150.9" cy="164.6" r=".26" fill="none" stroke="#f0f" stroke-width=".14"/>
<circle cx="149.5" cy="183.8" r=".26" fill="#f0f"/>
<circle cx="149.5" cy="183.8" r=".26" fill="none" stroke="#f0f" stroke-width=".14"/>
<circle cx="149.5" cy="175.5" r=".26" fill="#f0f"/>
<circle cx="149.5" cy="175.5" r=".26" fill="none" stroke="#f0f" stroke-width=".14"/>
<circle cx="46.6" cy="137.1" r=".26" fill="#f0f"/>
<circle cx="46.6" cy="137.1" r=".26" fill="none" stroke="#f0f" stroke-width=".14"/>
<g font-size="4.2">
<text x="55.8" y="65.9">microcontroller</text>
<text x="107.3" y="197.1">sd card slot</text>
</g>
<g font-size="1.2" fill="#f00">
<text x="108.6" y="34">RXD</text>
<text x="129.2" y="34">U0RXD</text>
<text x="108.6" y="38.1">TXD</text>
<text x="129.2" y="38.1">U0TXD</text>
<text x="109.2" y="42.8">U0TXD</text>
<text x="109.2" y="44.2">U0RXD</text>
<text x="127.8" y="42.2">U0TXD</text>
<text x="127.8" y="43.6">U0RXD</text>
<text x="163.5" y="69.7">IO32</text>
<text x="203.3" y="69.7">HPDIO2</text>
<text x="99.9" y="72.4" transform="rotate(-90 99.9 72.4)">IO21</text>
<text x="101.3" y="72.4" transform="rotate(-90 101.3 72.4)">TXD</text>
<text x="102.7" y="72.4" transform="rotate(-90 102.7 72.4)">RXD</text>
<text x="104" y="72.4" transform="rotate(-90 104 72.4)">IO22</text>
<text x="105.4" y="72.4" transform="rotate(-90 105.4 72.4)">IO19</text>
<text x="163.5" y="73.8">IO33</text>
<text x="203.3" y="73.8">HPDIO1</text>
<text x="163.5" y="80.6">IO22</text>
<text x="206" y="80.6">D0</text>
<text x="163.5" y="84.8">IO21</text>
<text x="206" y="84.8">D1</text>
<text x="137.5" y="95.8">IO23</text>
<text x="173.3" y="95.2">IO35</text>
<text x="173.3" y="92.5">RST/EN</text>
<text x="188.2" y="94.4">IO35</text>
<text x="192.3" y="91.6">RST/EN</text>
<text x="248.5" y="93">IO25</text>
<text x="35.9" y="97.1">WIFI_ANT</text>
<text x="59.3" y="101.2">S_VP</text>
<text x="137.5" y="98.5">IO5</text>
<text x="137.5" y="97.1">IO18</text>
<text x="173.3" y="100.7">D1</text>
<text x="173.3" y="98">IO0</text>
<text x="188.2" y="99.9">D1</text>
<text x="188.2" y="97.1">IO0</text>
<text x="59.3" y="106.7">RST/EN</text>
<text x="59.3" y="105.3">S_VN</text>
<text x="59.3" y="104">SENSOR_CAPN</text>
<text x="59.3" y="102.6">SENSOR_CAPP</text>
<text x="173.3" y="103.5">D0</text>
<text x="173.3" y="107.6">IO26</text>
<text x="188.2" y="102.6">D0</text>
<text x="192.3" y="106.7">IO26</text>
<text x="59.3" y="110.8">IO32</text>
<text x="59.3" y="109.5">IO35</text>
<text x="59.3" y="108.1">IO34</text>
<text x="173.3" y="108.9">IO23</text>
<text x="173.3" y="110.3">IO18</text>
<text x="173.3" y="111.7">IO5</text>
<text x="173.3" y="113">IO27</text>
<text x="192.3" y="113.6">IO19</text>
<text x="192.3" y="112.2">IO27</text>
<text x="192.3" y="110.8">IO5</text>
<text x="192.3" y="109.5">IO18</text>
<text x="192.3" y="108.1">IO23</text>
<text x="173.3" y="114.4">IO19</text>
<text x="173.6" y="119.6">HPDIO1</text>
<text x="188.2" y="119">HPDIO1</text>
<text x="173.6" y="121">HPDIO2</text>
<text x="188.2" y="120.4">HPDIO2</text>
<text x="49.7" y="136.9">RST/EN</text>
<text x="91.6" y="138.3" transform="rotate(-90 91.6 138.3)">IO33</text>
<text x="93" y="138.3" transform="rotate(-90 93 138.3)">IO25</text>
<text x="94.4" y="138.3" transform="rotate(-90 94.4 138.3)">IO26</text>
<text x="95.8" y="138.3" transform="rotate(-90 95.8 138.3)">IO27</text>
<text x="97.2" y="138.3" transform="rotate(-90 97.2 138.3)">CLK-SCK-IO14</text>
<text x="98.5" y="138.3" transform="rotate(-90 98.5 138.3)">SD2-IO12</text>
<text x="101.3" y="138.3" transform="rotate(-90 101.3 138.3)">SD3-CS-IO13</text>
<text x="102.7" y="138.3" transform="rotate(-90 102.7 138.3)">CMD-M0S1-IO15</text>
<text x="104" y="138.3" transform="rotate(-90 104 138.3)">SD0-MISO-IO2</text>
<text x="105.4" y="138.3" transform="rotate(-90 105.4 138.3)">IO0</text>
<text x="106.8" y="138.3" transform="rotate(-90 106.8 138.3)">SD1-IO4</text>
<text x="236.2" y="147.9">IO0</text>
<text x="236.2" y="145.1">IO25</text>
<text x="237.6" y="146.5">SD1-IO4</text>
<text x="237.6" y="149.2">SD0-MISO-IO2</text>
<text x="188.6" y="152.6">HPDIO1</text>
<text x="188.6" y="153.9">HPDIO2</text>
<text x="195" y="154.7">IO19</text>
<text x="196.4" y="150.6">IO26</text>
<text x="237.6" y="153.3">SD2-IO12</text>
<text x="237.6" y="152">SD3-CS-IO13</text>
<text x="237.6" y="150.6">CMD-M0S1-IO15</text>
<text x="237.6" y="154.7">CLK-SCK-IO14</text>
<text x="70.2" y="160.2">SD3-CS-IO13</text>
<text x="70.2" y="161.6">CMD-M0S1-IO15</text>
<text x="70.2" y="158.8">CLK-SCK-IO14</text>
<text x="70.2" y="157.5">SD0-MISO-IO2</text>
<text x="195" y="160.2">TXD</text>
<text x="195" y="158.8">RXD</text>
<text x="195" y="157.5">IO22</text>
<text x="195" y="161.6">IO21</text>
<text x="195" y="156.1">IO23</text>
<text x="241.7" y="160.2">S_VN</text>
<text x="241.7" y="158.8">RST/EN</text>
<text x="241.7" y="161.6">S_VP</text>
<text x="241.7" y="157.5">IO34</text>
<text x="241.7" y="156.1">IO35</text>
<text x="144.3" y="165.7">SD3-CS-IO13</text>
<text x="144.3" y="167">CMD-M0S1-IO15</text>
<text x="144.3" y="164.3">SD2-IO12</text>
<text x="144.3" y="171.2">CLK-SCK-IO14</text>
<text x="144.3" y="173.9">SD0-MISO-IO2</text>
<text x="144.3" y="175.3">SD1-IO4</text>
</g>
<g font-size="1.2" fill="#00007f">
<text x="113.9" y="32.7">R21 470RR0402</text>
<text x="113.9" y="36.8">R26 470RR0402</text>
<text x="179.7" y="68.3">R15 R0402</text>
<text x="186.6" y="68.3">22R</text>
<text x="179.7" y="72.4">R16 R0402</text>
<text x="186.6" y="72.4">22R</text>
<text x="179.7" y="79.3">R12 R0402</text>
<text x="179.7" y="83.4">R13 R0402</text>
<text x="186.6" y="79.3">22R</text>
<text x="186.6" y="83.4">22R</text>
<text x="227.7" y="81.4">LED_G4</text>
<text x="241.4" y="81.4">R22</text>
<text x="61.8" y="84.8">C37</text>
<text x="61.8" y="86.1">10uF</text>
<text x="68.1" y="86.1">C36</text>
<text x="68.1" y="87.8">100nF</text>
<text x="80.5" y="85.6">U16</text>
<text x="227.7" y="86.1">RED</text>
<text x="241.4" y="87">2K</text>
<text x="24.7" y="91">U13</text>
<text x="46.1" y="95.8">C35</text>
<text x="49.4" y="95.1">C34</text>
<text x="58.5" y="95.8">C5</text>
<text x="227.7" y="91">LED_G3</text>
<text x="227.7" y="95.8">GREEN</text>
<text x="241.4" y="91">R20</text>
<text x="24.7" y="100.7">TRACE_ANT</text>
<text x="39.8" y="99.9">C9</text>
<text x="43.9" y="99.9">270pF</text>
<text x="46.1" y="97.4">NC</text>
<text x="49.4" y="100.7">5.6pF</text>
<text x="58.5" y="97.4">NC</text>
<text x="241.4" y="96.6">2K</text>
<text x="39.8" y="102.6">C11</text>
<text x="43.9" y="102.6">270pF</text>
<text x="80.7" y="122.4">ESP32-SIP</text>
<text x="48" y="130">R9</text>
<text x="48" y="131.4">10K</text>
<text x="38.4" y="134.9">R11</text>
<text x="25.5" y="142.7">reset</text>
<text x="25.5" y="141">SW3</text>
<text x="38.4" y="140.5">0R</text>
<text x="48.8" y="142.4">C30</text>
<text x="208.1" y="143.2">JP1</text>
<text x="225.9" y="143.2">JP2</text>
<text x="48.8" y="144.1">1uF</text>
<text x="147.9" y="161.4" transform="rotate(-90 147.9 161.4)">R37</text>
<text x="147.9" y="158.3" transform="rotate(-90 147.9 158.3)">NC R0402</text>
<text x="157.8" y="158.9">J4</text>
<text x="157.8" y="160.2">MICROSD/TF_SLOT</text>
<text x="43.9" y="163.7">H5</text>
<text x="153.4" y="164" transform="rotate(-90 153.4 164)">ULC0511C</text>
<text x="208.2" y="164.9">L</text>
<text x="226.1" y="164.9">R</text>
<text x="43.9" y="170.5">H4</text>
<text x="43.9" y="169.3">H2.0MM</text>
<text x="79.3" y="173.4" transform="rotate(-90 79.3 173.4)">NC R0402</text>
<text x="87.6" y="169.8" transform="rotate(-90 87.6 169.8)">ED3</text>
<text x="88.9" y="169.8" transform="rotate(-90 88.9 169.8)">ED4</text>
<text x="90.3" y="173.4" transform="rotate(-90 90.3 173.4)">NC R0402</text>
<text x="93" y="173.4" transform="rotate(-90 93 173.4)">NC R0402</text>
<text x="95.8" y="173.4" transform="rotate(-90 95.8 173.4)">NC R0402</text>
<text x="104.1" y="169.8" transform="rotate(-90 104.1 169.8)">ED5</text>
<text x="105.4" y="169.8" transform="rotate(-90 105.4 169.8)">ED6</text>
<text x="136.6" y="173.9">C26</text>
<text x="43.9" y="176.1">H2.0MM</text>
<text x="79.3" y="176.5" transform="rotate(-90 79.3 176.5)">R14</text>
<text x="90.3" y="176.5" transform="rotate(-90 90.3 176.5)">R30</text>
<text x="93" y="176.5" transform="rotate(-90 93 176.5)">R31</text>
<text x="95.8" y="176.5" transform="rotate(-90 95.8 176.5)">R32</text>
<text x="136.6" y="175.6">100nF</text>
<text x="87.6" y="183.2" transform="rotate(-90 87.6 183.2)">ULC0511C</text>
<text x="88.9" y="183.2" transform="rotate(-90 88.9 183.2)">ULC0511C</text>
<text x="104.1" y="183.2" transform="rotate(-90 104.1 183.2)">ULC0511C</text>
<text x="105.4" y="183.2" transform="rotate(-90 105.4 183.2)">ULC0511C</text>
<text x="154.8" y="189.7" transform="rotate(-90 154.8 189.7)">ED10</text>
<text x="146.6" y="195.7" transform="rotate(-90 146.6 195.7)">R38</text>
<text x="146.6" y="192.6" transform="rotate(-90 146.6 192.6)">NC R0402</text>
<text x="154.8" y="202.4" transform="rotate(-90 154.8 202.4)">ULC0511C</text>
</g>
<g font-size="1.2">
<text x="78.1" y="68.9">+3V3</text>
<text x="105.6" y="66.7">+3V3</text>
<text x="68.6" y="77.7">+3V3+3V3</text>
<text x="252.4" y="79">+3V3</text>
<text x="61.8" y="87.5">C0603</text>
<text x="68.1" y="89.5">C0402</text>
<text x="86.1" y="85.4" transform="rotate(-90 86.1 85.4)">49</text>
<text x="91.6" y="85.4" transform="rotate(-90 91.6 85.4)">48</text>
<text x="93" y="85.4" transform="rotate(-90 93 85.4)">47</text>
<text x="94.4" y="85.4" transform="rotate(-90 94.4 85.4)">46</text>
<text x="95.8" y="85.4" transform="rotate(-90 95.8 85.4)">45</text>
<text x="97.1" y="85.4" transform="rotate(-90 97.1 85.4)">44</text>
<text x="98.5" y="85.4" transform="rotate(-90 98.5 85.4)">43</text>
<text x="99.9" y="85.4" transform="rotate(-90 99.9 85.4)">42</text>
<text x="101.2" y="85.4" transform="rotate(-90 101.2 85.4)">41</text>
<text x="102.6" y="85.4" transform="rotate(-90 102.6 85.4)">40</text>
<text x="104" y="85.4" transform="rotate(-90 104 85.4)">39</text>
<text x="105.3" y="85.4" transform="rotate(-90 105.3 85.4)">38</text>
<text x="106.7" y="85.4" transform="rotate(-90 106.7 85.4)">37</text>
<text x="227.7" y="88.6">LED0603</text>
<text x="241.4" y="88.6">R0402</text>
<text x="23.1" y="93">4</text>
<text x="32.6" y="93">1</text>
<text x="77.9" y="95.7">1</text>
<text x="119" y="95.7">36</text>
<text x="23.1" y="97.1">2</text>
<text x="32.6" y="97.1">3</text>
<text x="46.1" y="99.1">C0402</text>
<text x="48" y="99.9">C0402</text>
<text x="58.5" y="99.1">C0402</text>
<text x="77.9" y="97.1">2</text>
<text x="77.9" y="98.4">3</text>
<text x="77.9" y="99.8">4</text>
<text x="77.9" y="101.2">5</text>
<text x="119" y="97.1">35</text>
<text x="119" y="98.4">34</text>
<text x="119" y="101.2">32</text>
<text x="119" y="99.8">33</text>
<text x="227.7" y="98.3">LED0603</text>
<text x="241.4" y="98.3">R0402</text>
<text x="48" y="102.6">C0402</text>
<text x="49.4" y="102.4">C040237</text>
<text x="77.9" y="102.6">6</text>
<text x="77.9" y="103.9">7</text>
<text x="77.9" y="105.3">8</text>
<text x="77.9" y="106.7">9</text>
<text x="119" y="106.7">28</text>
<text x="119" y="105.3">29</text>
<text x="119" y="103.9">30</text>
<text x="119" y="102.6">31</text>
<text x="77.3" y="108">10</text>
<text x="77.3" y="109.4">11</text>
<text x="77.3" y="110.8">12</text>
<text x="119" y="110.8">25</text>
<text x="119" y="108">27</text>
<text x="119" y="109.4">26</text>
<text x="45.3" y="124.3">+3V3</text>
<text x="91.6" y="123" transform="rotate(-90 91.6 123)">13</text>
<text x="93" y="123" transform="rotate(-90 93 123)">14</text>
<text x="94.4" y="123" transform="rotate(-90 94.4 123)">15</text>
<text x="95.8" y="123" transform="rotate(-90 95.8 123)">16</text>
<text x="97.1" y="123" transform="rotate(-90 97.1 123)">17</text>
<text x="98.5" y="123" transform="rotate(-90 98.5 123)">18</text>
<text x="99.9" y="123" transform="rotate(-90 99.9 123)">19</text>
<text x="101.2" y="123" transform="rotate(-90 101.2 123)">20</text>
<text x="102.6" y="123" transform="rotate(-90 102.6 123)">21</text>
<text x="104" y="123" transform="rotate(-90 104 123)">22</text>
<text x="105.3" y="123" transform="rotate(-90 105.3 123)">23</text>
<text x="106.7" y="123" transform="rotate(-90 106.7 123)">24</text>
<text x="48" y="132.8">R0402</text>
<text x="21.7" y="138.9" transform="rotate(-90 21.7 138.9)">3</text>
<text x="23" y="138.9" transform="rotate(-90 23 138.9)">4</text>
<text x="38.4" y="142.1">R0402</text>
<text x="21.7" y="145.7" transform="rotate(-90 21.7 145.7)">2</text>
<text x="23" y="145.7" transform="rotate(-90 23 145.7)">1</text>
<text x="48.8" y="145.7">C0402</text>
<text x="99.9" y="148.3" transform="rotate(-90 99.9 148.3)">+3V3</text>
<text x="146.8" y="149">+3V3</text>
<text x="188.5" y="145.7">+5V</text>
<text x="188.5" y="148.4">VCC3V3</text>
<text x="122.1" y="154.6">TF卡卡卡</text>
<text x="122.1" y="156">SD3-CS-IO13</text>
<text x="122.1" y="157.4">CMD-MOSI-IO15</text>
<text x="122.1" y="158.7">CLK-SCK-IO14</text>
<text x="122.1" y="160.1">SD0-MISO-IO2</text>
<text x="153.4" y="157.3" transform="rotate(-90 153.4 157.3)">R0402 ED9</text>
<text x="157.8" y="161.6">TF-mp3</text>
<text x="42.2" y="165.7">1</text>
<text x="132.2" y="166.8">+3V3</text>
<text x="156.1" y="165.7">2</text>
<text x="156.1" y="167">3</text>
<text x="156.1" y="164.3">1</text>
<text x="42.2" y="172.5">1</text>
<text x="156.1" y="169.8">4</text>
<text x="156.1" y="171.2">5</text>
<text x="156.1" y="172.5">6</text>
<text x="156.1" y="173.9">7</text>
<text x="87.6" y="176.5" transform="rotate(-90 87.6 176.5)">R0402</text>
<text x="88.9" y="176.5" transform="rotate(-90 88.9 176.5)">R0402</text>
<text x="104.1" y="176.5" transform="rotate(-90 104.1 176.5)">R0402</text>
<text x="105.4" y="176.5" transform="rotate(-90 105.4 176.5)">R0402</text>
<text x="133.1" y="179.5">GND</text>
<text x="136.6" y="177.2">C0402</text>
<text x="156.1" y="175.3">8</text>
<text x="156.1" y="179.4">9</text>
<text x="78.2" y="180.8">+3V3</text>
<text x="91.9" y="183.6">+3V3</text>
<text x="155.4" y="180.7">10</text>
<text x="171.5" y="189">GND</text>
<text x="154.8" y="195.7" transform="rotate(-90 154.8 195.7)">R0402</text>
<text x="145.4" y="202.7">+3V3</text>
<text x="226.4" y="198.6">Title</text>
<text x="226.4" y="202.7">Size</text>
<text x="231.8" y="202.7">Document Number</text>
<text x="231.8" y="200">T3_V1.6</text>
<text x="271.6" y="202.7">Rev</text>
<text x="226.4" y="206.9">Date:</text>
<text x="227.7" y="204.1">C</text>
<text x="231.8" y="204.1">ESP32-PCIO-D4</text>
<text x="233.5" y="206.9">Wednesday, January 16, 2019</text>
<text x="253.8" y="206.9">Sheet</text>
<text x="260.6" y="206.9">1</text>
<text x="264.7" y="206.9">of</text>
<text x="268.9" y="206.9">4</text>
<text x="273" y="204.1">V1.6</text>
</g>
<g font-size="1.2" fill="#003f7f">
<text x="87" y="89.8" transform="rotate(-90 87 89.8)">GND</text>
<text x="100.8" y="89.7" transform="rotate(-90 100.8 89.7)">IO21</text>
<text x="104.9" y="89.7" transform="rotate(-90 104.9 89.7)">IO22</text>
<text x="106.2" y="89.7" transform="rotate(-90 106.2 89.7)">IO19</text>
<text x="25.4" y="93.9">4</text>
<text x="28.1" y="93.9">GND</text>
<text x="92.5" y="92.8" transform="rotate(-90 92.5 92.8)">CAP1_NC</text>
<text x="93.9" y="92.8" transform="rotate(-90 93.9 92.8)">CAP2_NC</text>
<text x="95.2" y="90.6" transform="rotate(-90 95.2 90.6)">VDDA</text>
<text x="96.6" y="94.2" transform="rotate(-90 96.6 94.2)">XTAL_P_NC</text>
<text x="98" y="94.2" transform="rotate(-90 98 94.2)">XTAL_N_NC</text>
<text x="99.4" y="90.6" transform="rotate(-90 99.4 90.6)">VDDA</text>
<text x="102.1" y="91.1" transform="rotate(-90 102.1 91.1)">U0TXD</text>
<text x="103.5" y="91.3" transform="rotate(-90 103.5 91.3)">U0RXD</text>
<text x="107.6" y="95.2" transform="rotate(-90 107.6 95.2)">VDD3P3_CPU</text>
<text x="25.4" y="98">2</text>
<text x="28.4" y="98">ANT</text>
<text x="80.3" y="96.6">VDDA</text>
<text x="80.3" y="98">LNA_IN</text>
<text x="80.3" y="99.3">VDDA3P3</text>
<text x="80.3" y="100.7">VDDA3P3</text>
<text x="107.1" y="100.7">SD1(FLASH_SD1)</text>
<text x="114.7" y="98">IO18</text>
<text x="114.7" y="96.6">IO23</text>
<text x="115.4" y="99.3">IO5</text>
<text x="80.3" y="102.1">SENSOR_VP</text>
<text x="80.3" y="103.5">SENSOR_CAPP</text>
<text x="80.3" y="104.8">SENSOR_CAPN</text>
<text x="80.3" y="106.2">SENSOR_VN</text>
<text x="80.3" y="107.6">EN</text>
<text x="106.7" y="104.8">CMD(FLASH_SD2)</text>
<text x="107.1" y="103.5">CLK(FLASH_CLK)</text>
<text x="107.1" y="102.1">SD0(FLASH_SD3)</text>
<text x="112" y="106.2">SD3/IO10</text>
<text x="112.6" y="107.6">SD2/IO9</text>
<text x="80.3" y="108.9">IO34</text>
<text x="80.3" y="110.3">IO35</text>
<text x="80.3" y="111.7">IO32</text>
<text x="106.8" y="108.9">IO17(FLASH_SD0)</text>
<text x="107.5" y="111.7">IO16(FLASH_CS)</text>
<text x="108.6" y="110.3">VDD_SDIO_NC</text>
<text x="92.5" y="120" transform="rotate(-90 92.5 120)">IO33</text>
<text x="93.9" y="120" transform="rotate(-90 93.9 120)">IO25</text>
<text x="95.2" y="120" transform="rotate(-90 95.2 120)">IO26</text>
<text x="96.6" y="120" transform="rotate(-90 96.6 120)">IO27</text>
<text x="98" y="120" transform="rotate(-90 98 120)">IO14</text>
<text x="99.4" y="120" transform="rotate(-90 99.4 120)">IO12</text>
<text x="100.8" y="120" transform="rotate(-90 100.8 120)">VDD3P3_RTC</text>
<text x="102.1" y="120" transform="rotate(-90 102.1 120)">IO13</text>
<text x="103.5" y="120" transform="rotate(-90 103.5 120)">IO15</text>
<text x="104.9" y="120" transform="rotate(-90 104.9 120)">IO2</text>
<text x="106.2" y="120" transform="rotate(-90 106.2 120)">IO0</text>
<text x="107.6" y="120" transform="rotate(-90 107.6 120)">IO4</text>
<text x="22.6" y="143.3" transform="rotate(-90 22.6 143.3)">2</text>
<text x="22.6" y="141.2" transform="rotate(-90 22.6 141.2)">3</text>
<text x="23.9" y="143.3" transform="rotate(-90 23.9 143.3)">1</text>
<text x="23.9" y="141.2" transform="rotate(-90 23.9 141.2)">4</text>
<text x="207.8" y="146">1</text>
<text x="207.8" y="147.3">2</text>
<text x="207.8" y="148.7">3</text>
<text x="230.5" y="146">1</text>
<text x="230.5" y="147.3">2</text>
<text x="230.5" y="148.7">3</text>
<text x="207.8" y="150.1">4</text>
<text x="207.8" y="151.5">5</text>
<text x="207.8" y="152.8">6</text>
<text x="207.8" y="154.2">7</text>
<text x="207.8" y="155.6">8</text>
<text x="230.5" y="150.1">4</text>
<text x="230.5" y="151.5">5</text>
<text x="230.5" y="152.8">6</text>
<text x="230.5" y="154.2">7</text>
<text x="230.5" y="155.6">8</text>
<text x="207.8" y="158.3">10</text>
<text x="207.8" y="156.9">9</text>
<text x="207.8" y="159.7">11</text>
<text x="207.8" y="161">12</text>
<text x="229.8" y="158.3">10</text>
<text x="229.8" y="159.7">11</text>
<text x="229.8" y="161">12</text>
<text x="230.5" y="156.9">9</text>
<text x="44.6" y="166.5">1</text>
<text x="158.5" y="166.5">DAT3</text>
<text x="158.5" y="167.9">CMD</text>
<text x="158.5" y="165.2">DAT2</text>
<text x="207.8" y="162.4">13</text>
<text x="229.8" y="162.4">13</text>
<text x="44.6" y="173.4">1</text>
<text x="158.5" y="170.6">VDD</text>
<text x="158.5" y="172">CLK</text>
<text x="158.5" y="173.4">VSS2</text>
<text x="158.5" y="174.8">DAT0</text>
<text x="158.5" y="176.1">DAT1</text>
<text x="158.5" y="180.3">CD#</text>
<text x="158.5" y="181.6">GND1</text>
</g>
<g font-size="1">
<text x="28.8" y="1">5</text>
<text x="83.7" y="1">4</text>
<text x="138.6" y="1">3</text>
<text x="193.4" y="1">2</text>
<text x="248.3" y="1">1</text>
<text x=".4" y="27.9">D</text>
<text x="276.1" y="27.9">D</text>
<text x=".4" y="79.4">C</text>
<text x="276.1" y="79.4">C</text>
<text x=".4" y="130.8">B</text>
<text x="276.1" y="130.8">B</text>
<text x=".4" y="182.2">A</text>
<text x="276.1" y="182.2">A</text>
<text x="28.8" y="208.1">5</text>
<text x="83.7" y="208.1">4</text>
<text x="138.6" y="208.1">3</text>
<text x="193.4" y="208.1">2</text>
<text x="248.3" y="208.1">1</text>
</g>
</svg>
